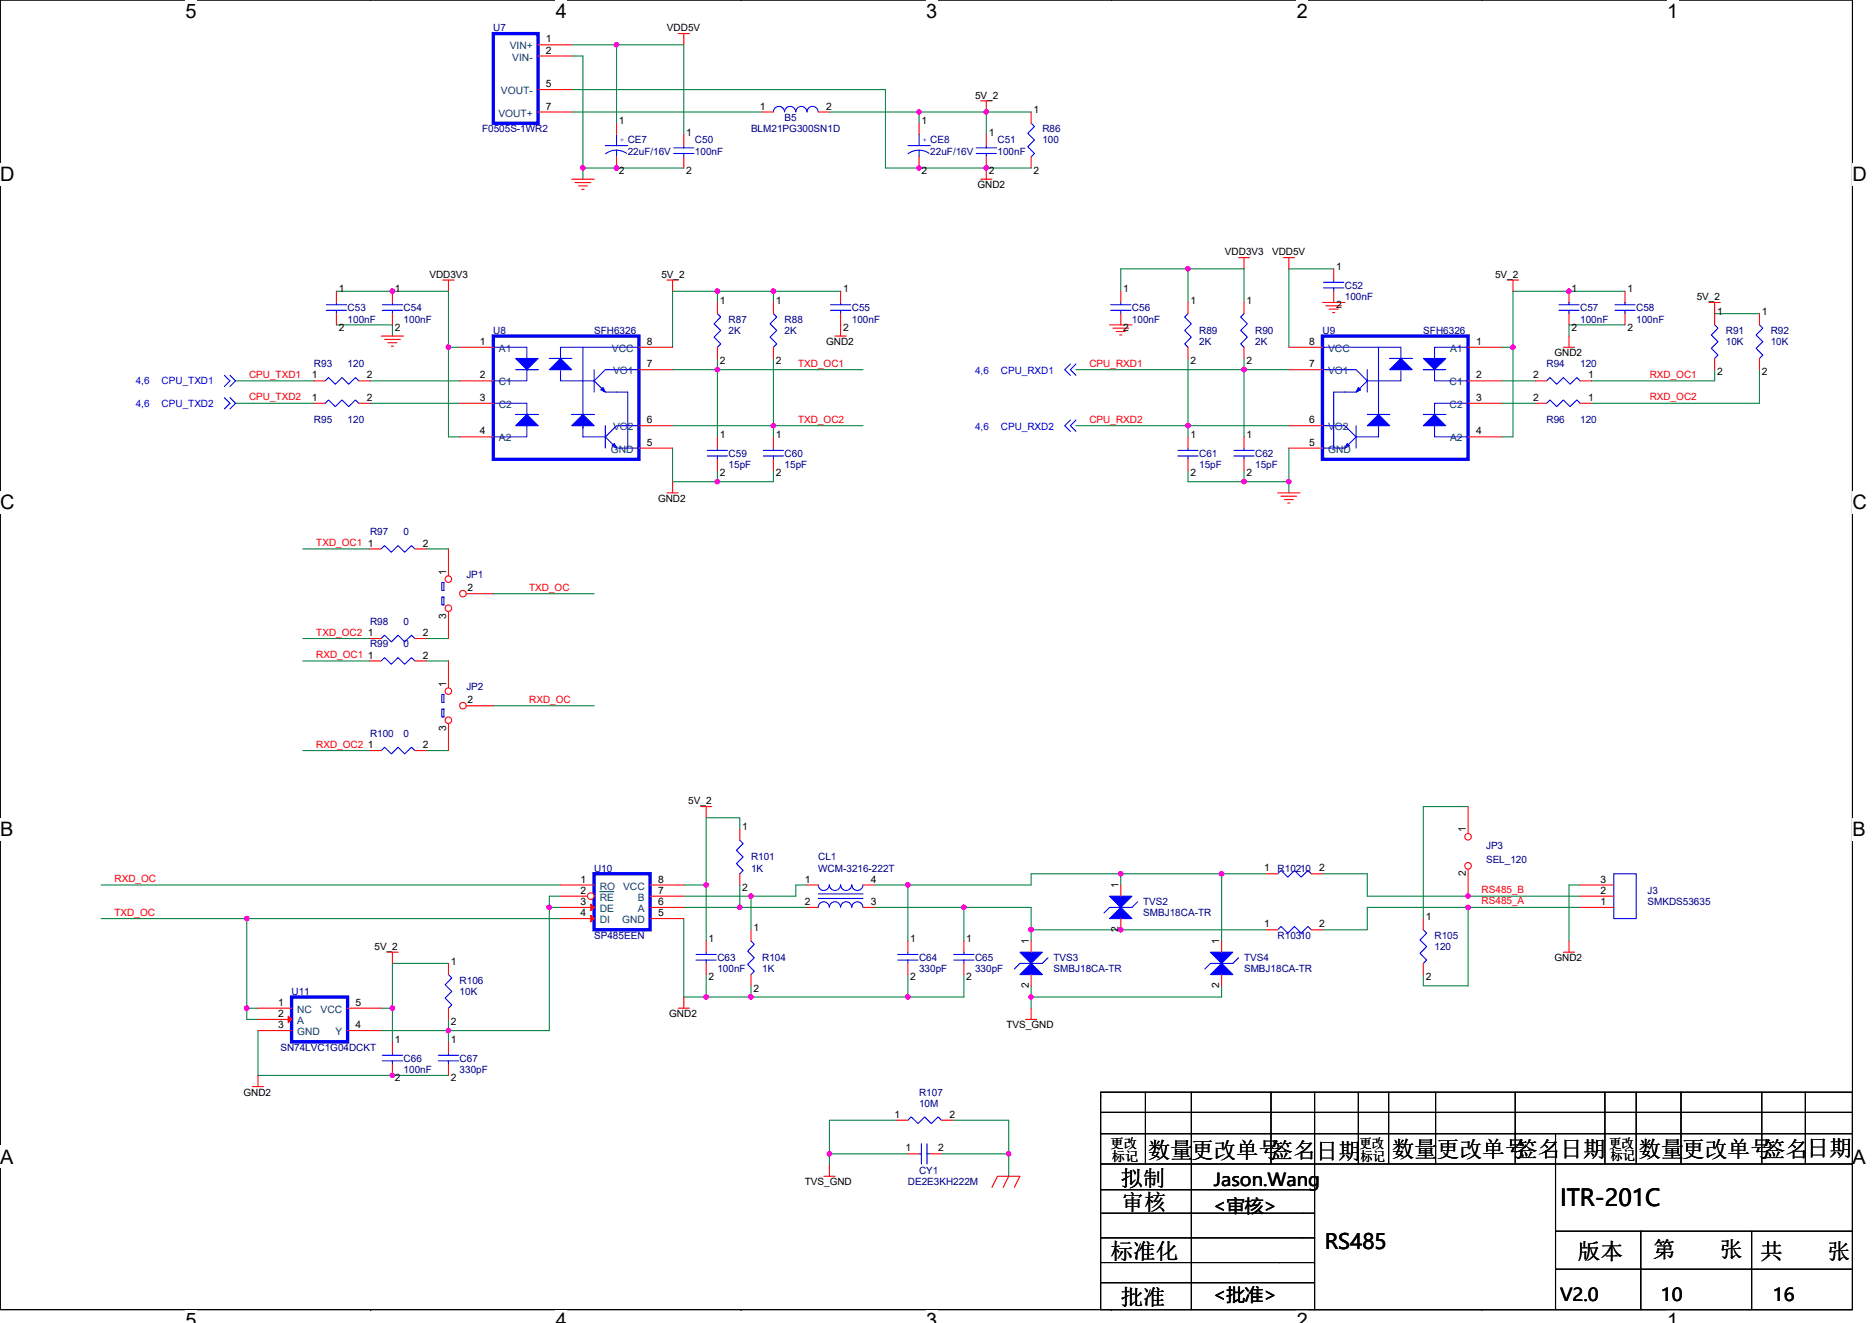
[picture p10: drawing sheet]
<svg xmlns="http://www.w3.org/2000/svg" width="297mm" height="210mm" viewBox="0 0 297 210" stroke-linecap="round" stroke-linejoin="round" font-family="sans-serif">
<path d="M0 0h293.9v207.9h-293.9z" fill="none" stroke="#000" stroke-width=".17"/>
<g fill="#fff">
<path d="M29.4 0h1.8v3.5h-1.8z"/>
<path d="M29.4 207.9h1.8v2h-1.8z"/>
</g>
<path d="M58.8 0h.1M58.8 207.9h.1" fill="none" stroke="#000" stroke-width=".17"/>
<g fill="#fff">
<path d="M88.2 0h1.8v3.5h-1.8z"/>
<path d="M88.2 207.9h1.8v2h-1.8z"/>
</g>
<path d="M117.6 0h.1M117.6 207.9h.1" fill="none" stroke="#000" stroke-width=".17"/>
<g fill="#fff">
<path d="M147 0h1.7v3.5h-1.7z"/>
<path d="M147 207.9h1.7v2h-1.7z"/>
</g>
<path d="M176.4 0h.1M176.4 207.9h.1" fill="none" stroke="#000" stroke-width=".17"/>
<g fill="#fff">
<path d="M205.8 0h1.7v3.5h-1.7z"/>
<path d="M205.8 207.9h1.7v2h-1.7z"/>
</g>
<path d="M235.2 0h.1M235.2 207.9h.1" fill="none" stroke="#000" stroke-width=".17"/>
<g fill="#fff">
<path d="M264.5 0h1.8v3.5h-1.8z"/>
<path d="M264.5 207.9h1.8v2h-1.8z"/>
<path d="M0 26h2.3v3.5h-2.3z"/>
<path d="M293.9 26h2.3v3.5h-2.3z"/>
<path d="M0 77.9h2.3v3.5h-2.3z"/>
<path d="M293.9 77.9h2.3v3.5h-2.3z"/>
</g>
<path d="M0 52h.1M293.9 52h.1" fill="none" stroke="#000" stroke-width=".17"/>
<g fill="#fff">
<path d="M0 129.9h2.1v3.5h-2.1z"/>
<path d="M293.9 129.9h2.1v3.5h-2.1z"/>
</g>
<path d="M0 103.9h.1M293.9 103.9h.1" fill="none" stroke="#000" stroke-width=".17"/>
<g fill="#fff">
<path d="M0 181.9h2.2v3.5h-2.2z"/>
<path d="M293.9 181.9h2.2v3.5h-2.2z"/>
</g>
<g fill="none" stroke="#000" stroke-width=".17">
<path d="M0 155.9h.1M293.9 155.9h.1M174.6 176.6h119.3M174.6 179.9h119.3M174.6 173.4h119.3v34.5h-119.3zM181.8 173.4v11.3M189 173.4v34.5M201.7 173.4v11.3M208.6 173.4v34.5M215.5 173.4v11.3M220.3 173.4v11.3M227.8 173.4v11.3"/>
<path d="M240.4 173.4v11.3M246.8 179.9v28M254.7 173.4v11.3M259.6 173.4v11.3M266.7 173.4v11.3M279.5 173.4v11.3M286.5 173.4v11.3M174.6 184.7h119.3M208.6 192.6h-33.8M208.6 188.8h-34M208.6 196.5h-34M246.8 195.4h47.1"/>
<path d="M260.3 195.4v12.5M277.9 195.4v12.5M174.6 200.4h28.5M208.6 203.6h-34M208.6 200.4h-5.7M246.8 201.4h47.1"/>
</g>
<g fill="none" stroke="#008040" stroke-width=".17">
<path d="M90.7 17.8h30.2M90.7 14.2h49.8v12.5h23.1M90.7 7.1h7.1M90.7 8.9h1.8v17.8M97.8 7.1h10.7v14.2M97.8 7.1v12.5M131.6 17.8h14.2M145.8 17.8h10.7M145.8 17.8v1.8M156.5 17.8v3.5M156.5 17.8h7.1M92.5 26.7h16"/>
<path d="M92.5 26.7v1.7M53.4 46.2h17.8v8.9M53.4 51.6h8.9v1.7M71.2 55.1v14.2h1.7M71.2 55.1h1.7M106.7 58.7h7.1M113.8 58.7h23.1M113.8 46.2h-7.1v8.9M113.8 56.9v1.8M113.8 46.2v1.8M113.8 58.7v10.6M113.8 46.2h8.9v1.8"/>
<path d="M122.7 46.2h10.7M122.7 56.9v10.7M170.7 58.7h26.7M188.5 42.7v5.3M188.5 56.9v10.7h16M188.5 42.7h8.9v5.3M188.5 42.7h-10.7v3.5M197.4 56.9v1.8M197.4 58.7h7.1M197.4 58.7v10.6M211.6 42.7h-7.1v12.4M238.3 55.1h1.8"/>
<path d="M240.1 55.1v14.2h-1.8M257.8 46.2h-17.7v8.9M257.8 51.6h-8.8v1.7M272.1 49.8h7.1M272.1 58.7v1.8h-19.6M279.2 58.7v5.3h-26.7M37.4 60.5h12.4M37.4 64h12.4M58.7 64h14.2M58.7 60.5h14.2M106.7 71.1v5.4h7.1M106.7 67.6h16"/>
<path d="M113.8 74.7v1.8M122.7 67.6v1.7M122.7 74.7v1.8h-8.9M122.7 67.6h14.2M170.7 67.6h17.8v1.7M188.5 74.7v1.8h8.9M197.4 76.5h7.1M197.4 74.7v1.8M204.5 76.5v1.7M204.5 71.1v5.4M238.3 64h5.3M238.3 60.5h5.3"/>
<path d="M48 87.1h10.7M67.6 87.1h3.6M78.3 94.2h16M48 101.3h10.7M48 119.1h10.7M48 104.9h10.7M67.6 101.3h3.6M67.6 104.9h3.6M67.6 119.1h3.6M78.3 112h16M117.4 131.6v-1.8h-5.3v19.6M177.8 138.7h16"/>
<path d="M193.8 138.7h7.2M193.8 138.7v10.7M209.8 138.7h7.2v3.5h33.7M233 128h-7.2v17.8M16 140.5h72.9M16 145.8h23.2M39.2 145.8h49.7M39.2 145.8v14.2M71.2 152.9h-8.9v7.1M87.2 144v19.6h-16M88.9 142.2h-1.7v1.8h1.7M108.5 145.8v12.4h3.6"/>
<path d="M108.5 144h8.9M108.5 140.5h3.6M108.5 142.2h10.7v5.4M112.1 158.2h7.1M112.1 154.7v3.5M117.4 144h10.7M117.4 140.5v3.5M119.2 156.5v1.7M119.2 158.2h24.9M128.1 140.5h-1.8v1.7h-7.1M138.7 140.5h5.4M138.7 144h14.2"/>
<path d="M144.1 154.7v3.5M144.1 140.5v8.9M144.1 140.5h19.5v-1.8h14.2v1.8M152.9 144h10.7v3.6M152.9 144v5.4M152.9 154.7v3.5h-8.8M163.6 147.6v1.8M163.6 147.6h37.4M163.6 156.5v1.7M163.6 158.2v1.8M193.8 156.5v1.7h-30.2M233 144v12.5h-7.2v-1.8"/>
<path d="M233 144h17.7M233 144h-16v3.6h-7.2M250.7 140.5h-1.7v8.9M39.2 160h1.7M39.2 160v1.8h1.7M40.9 163.6v7.1h30.3M60.5 163.6h10.7M60.5 160h1.8M62.3 160v5.4M71.2 163.6v1.8M71.2 161.8v1.8M142.3 177.8h-10.7v5.3"/>
<path d="M151.2 177.8h8.9v5.3M131.6 183.1h12.5M131.6 183.1v1.8M149.4 183.1h10.7M160.1 183.1v3.6"/>
</g>
<g fill="#f0f" stroke="#f0f" stroke-width=".17">
<circle cx="197.4" cy="58.7" r=".35"/>
<circle cx="188.5" cy="67.6" r=".35"/>
<circle cx="204.5" cy="76.4" r=".35"/>
<circle cx="197.4" cy="76.4" r=".35"/>
<circle cx="240.1" cy="55.1" r=".35"/>
<circle cx="248.9" cy="46.2" r=".35"/>
<circle cx="188.5" cy="42.7" r=".35"/>
<circle cx="113.8" cy="46.2" r=".35"/>
<circle cx="71.1" cy="55.1" r=".35"/>
<circle cx="113.8" cy="58.7" r=".35"/>
<circle cx="122.7" cy="67.6" r=".35"/>
<circle cx="113.8" cy="76.4" r=".35"/>
<circle cx="62.3" cy="46.2" r=".35"/>
<circle cx="122.7" cy="46.2" r=".35"/>
<circle cx="71.1" cy="163.6" r=".35"/>
<circle cx="62.3" cy="170.7" r=".35"/>
<circle cx="62.3" cy="160" r=".35"/>
<circle cx="112" cy="158.2" r=".35"/>
<circle cx="119.2" cy="158.2" r=".35"/>
<circle cx="152.9" cy="144" r=".35"/>
<circle cx="193.8" cy="138.7" r=".35"/>
<circle cx="177.8" cy="138.7" r=".35"/>
<circle cx="144" cy="140.4" r=".35"/>
<circle cx="144" cy="158.2" r=".35"/>
<circle cx="163.6" cy="147.6" r=".35"/>
<circle cx="163.6" cy="158.2" r=".35"/>
<circle cx="177.8" cy="147.6" r=".35"/>
<circle cx="232.9" cy="142.2" r=".35"/>
<circle cx="232.9" cy="144" r=".35"/>
<circle cx="112" cy="140.4" r=".35"/>
<circle cx="117.4" cy="144" r=".35"/>
<circle cx="119.2" cy="142.2" r=".35"/>
<circle cx="87.1" cy="144" r=".35"/>
<circle cx="39.1" cy="160" r=".35"/>
<circle cx="39.1" cy="145.8" r=".35"/>
<circle cx="131.6" cy="183.1" r=".35"/>
<circle cx="160" cy="183.1" r=".35"/>
<circle cx="97.8" cy="26.7" r=".35"/>
<circle cx="92.5" cy="26.7" r=".35"/>
<circle cx="97.8" cy="7.1" r=".35"/>
<circle cx="156.5" cy="17.8" r=".35"/>
<circle cx="145.8" cy="17.8" r=".35"/>
<circle cx="156.5" cy="26.7" r=".35"/>
<circle cx="145.8" cy="26.7" r=".35"/>
</g>
<g fill="none" stroke="#f00" stroke-width=".17">
<path d="M107.6 5.3h1.8M108.5 5.3v1.8M145.8 19.6v1.7M155.6 16h1.8M156.5 16v1.8M90.7 28.4h3.6M91.2 29h2.5M91.8 29.5h1.4M92.3 30.1h.4M145.8 24.9v1.8M155.6 28.4h1.8M156.5 26.7v1.7"/>
<path d="M60.5 53.3h3.5M61 53.9h2.5M61.5 54.4h1.5M62.1 54.9h.3M70.3 44.5h1.7M71.2 44.5v1.7M105.8 44.4h1.8M106.7 44.4v1.8M132.5 53.3h1.8M133.4 51.6v1.7M176.1 51.6h3.5M176.6 52.1h2.5"/>
<path d="M177.1 52.6h1.5M177.7 53.2h.3M196.5 40.9h1.8M197.4 40.9v1.8M203.6 40.9h1.8M204.5 40.9v1.8M204.5 58.7h5.3M204.5 55.1h5.3M209.8 48h3.6M210.4 48.5h2.5M210.9 49.1h1.4M211.5 49.6h.3"/>
<path d="M211.6 42.7v1.7M211.6 46.2v1.8M233 55.1h5.3M239.2 44.4h1.8M240.1 44.4v1.8M248.1 55.1h1.7M249 53.3v1.8M249 46.2v1.8M249 49.8v1.8M271.2 48h1.8M272.1 48v3.6M272.1 56.9v1.8"/>
<path d="M105.8 78.2h1.8M106.7 76.5v1.7M113.8 69.3v1.8M113.8 72.9v1.8M202.7 78.2h3.6M203.3 78.8h2.5M203.8 79.3h1.4M204.3 79.8h.4M204.5 71.1h5.3M204.5 67.6h5.3M233 60.5h5.3M233 64h5.3"/>
<path d="M233 69.3h5.3M111.2 128h1.7M112.1 128v1.8M61.4 151.1h1.8M62.3 151.1v1.8M71.2 152.9v1.8M108.5 158.2v1.8M119.2 147.6v1.8M119.2 154.7v1.8M177.8 140.5v1.7M177.8 145.8v1.8M193.8 149.4v1.7"/>
<path d="M193.8 154.7v1.8M201 147.6h1.7M208.1 147.6h1.7M248.1 151.1h1.7M249 149.4v1.7M40 172.5h1.8M40.9 170.7v1.8M71.2 160v1.8M107.6 160h1.8M162.7 161.8h1.8M163.6 160v1.8M130.7 186.7h1.8"/>
<path d="M131.6 184.9v1.8M144.1 183.1h1.7M147.6 183.1h1.8M157.4 188.5l.9-1.8h3.5l-.9 1.8M160.1 186.7l-.9 1.8"/>
</g>
<g fill="none" stroke="#00f" stroke-width=".17">
<path d="M144.1 23.1h3.5M145.8 23.8v1.1M145.8 21.3v1.8M147.4 24.3a2.83 2.83 0 0 0-3.3 .1M35.6 59.6l.9 .9-.9 .8M36.5 59.6l.9 .9-.9 .8M169.8 57.8l-.9 .9 .9 .9M170.7 57.8l-.9 .9 .9 .9M209.8 58.7h5.4l1.8 1.8M209.8 55.1h12.5v1.8M210 45.7h3.2M210 44.8h3.2"/>
<path d="M211.6 44.4v.4M211.6 45.7v.5M217 58.7v3.5M218.7 55.1v10.7M220.5 56.9h3.6h-3.6M222.3 58.8v1.7h-5.3M229.4 58.7h-3.6h1.8v1.8h5.4M233 55.1h-5.4v1.8M247.4 49.3h3.2M247.4 48.4h3.2M249 48v.4M249 49.3v.5"/>
<path d="M272.1 51.6l.5 .5-1.1 1.1 1.1 1-1.1 1.1 1.1 1.1-.5 .5M35.6 63.1l.9 .9-.9 .9M36.5 63.1l.9 .9-.9 .9M112.2 72.4h3.2M112.2 71.5h3.2M113.8 71.1v.4M113.8 72.4v.5M169.8 66.7l-.9 .9 .9 .9M170.7 66.7l-.9 .9 .9 .9M209.8 67.6h3.6l1.8 1.7M215.2 69.3l-1.8 1.8h-3.6M215.2 67.6v3.5"/>
<path d="M217 65.8h3.5h-3.5M217 60.5l-1.8 1.7h-3.6v8.9M218.7 67.7h.1M218.7 67.6v1.7h-3.5M225.8 65.8h3.6h-3.6M227.6 67.6v1.7h5.4M233 64h-5.4v1.8M70.1 110.2h.3v1.3h-.3zM70.1 112.5h.3v1.3h-.3zM71.2 154.7l.5 .5-1.1 1.1 1.1 1.1-1.1 1 1.1 1.1-.5 .5M119.2 149.4l.5 .5-1.1 1.1 1.1 1-1.1 1.1 1.1 1.1-.5 .5M180.5 143.1l-.9 .9h-3.5l-.9 .9"/>
<path d="M196.5 152l-.9 .9h-3.5l-.9 .9M202.7 147.6l.6-.6 1 1.1 1.1-1.1 1.1 1.1 1-1.1 .6 .6M145.8 183.1h.4M146.2 181.5v3.2M147.1 181.5v3.2M147.1 183.1h.5"/>
</g>
<g fill="#00f" stroke="#00f" stroke-width=".17">
<path d="M192.1 151.1h3.5l-1.8 1.8z" fill-rule="evenodd"/>
<path d="M192.1 154.7l1.7-1.8 1.8 1.8z" fill-rule="evenodd"/>
<path d="M176.1 142.2h3.5l-1.8 1.8z" fill-rule="evenodd"/>
<path d="M176.1 145.8l1.7-1.8 1.8 1.8z" fill-rule="evenodd"/>
<path d="M225.8 56.9h3.6l-1.8 1.8z" fill-rule="evenodd"/>
<path d="M227.6 65.8l1.8 1.8h-3.6z" fill-rule="evenodd"/>
<path d="M222.3 56.9l1.8 1.8h-3.6z" fill-rule="evenodd"/>
<path d="M218.7 65.8l1.8 1.8h-3.5z" fill-rule="evenodd"/>
<path d="M213.8 70.4l.3 .4-.7 .3z" fill-rule="evenodd"/>
<path d="M215.5 61.5l.4 .4-.7 .3z" fill-rule="evenodd"/>
</g>
<path d="M209.8 53.3h23.2v19.6h-23.2z" fill="none" stroke="#00f" stroke-width=".53"/>
<circle cx="71.1" cy="109.7" r=".52" fill="#fff" stroke="#f00" stroke-width=".17"/>
<path d="M71.2 104.9v4.3" fill="none" stroke="#f00" stroke-width=".17"/>
<circle cx="71.1" cy="114.3" r=".52" fill="#fff" stroke="#f00" stroke-width=".17"/>
<path d="M71.2 114.9v4.2" fill="none" stroke="#f00" stroke-width=".17"/>
<circle cx="73.5" cy="112" r=".52" fill="#fff" stroke="#f00" stroke-width=".17"/>
<g fill="none" stroke="#f00" stroke-width=".17">
<path d="M163.6 17.8v1.8M163.6 24.9v1.8M72.9 55.1h5.4M101.4 58.7h5.3M101.4 55.1h5.3M133.4 46.2v1.8M133.4 49.8v1.8M177.8 46.2v1.8M177.8 49.8v1.8M279.2 49.8v1.8M279.2 56.9v1.8M49.8 60.5h1.8"/>
<path d="M56.9 60.5h1.8M72.9 60.5h5.4M72.9 64h5.4M72.9 69.3h5.4M101.4 71.1h5.3M101.4 67.6h5.3M197.4 69.3v1.8M197.4 72.9v1.8M74 112h4.3M71.2 165.4v1.7M71.2 168.9v1.8"/>
</g>
<g fill="none" stroke="#00f" stroke-width=".17">
<path d="M163.6 19.6l.5 .5-1 1.1 1 1-1 1.1 1 1.1-.5 .5M78.3 55.1h5.3v1.8M81.8 58.7h3.6h-1.8v1.8h-5.3M88.9 58.8v1.7h5.4M90.7 56.9h-3.5h3.5M92.5 55.1v10.7M94.3 58.7v3.5M101.4 58.7h-5.3l-1.8 1.8M101.4 55.1h-12.5v1.8M131.8 49.3h3.2M131.8 48.4h3.2M133.4 48v.4"/>
<path d="M133.4 49.3v.5M176.2 49.3h3.2M176.2 48.4h3.2M177.8 48v.4M177.8 49.3v.5M279.2 51.6l.5 .5-1 1.1 1 1-1 1.1 1 1.1-.5 .5M51.6 60.5l.5-.6 1.1 1.1 1.1-1.1 1 1.1 1.1-1.1 .5 .6M78.3 64h5.3v1.8M83.6 67.6v1.7h-5.3M85.4 65.8h-3.6h3.6M92.5 67.7h.1M92.5 67.6v1.7h3.6"/>
<path d="M94.3 65.8h-3.6h3.6M94.3 60.5l1.8 1.7h3.5v8.9M96.1 69.3l1.7 1.8h3.6M96.1 67.6v3.5M101.4 67.6h-3.6l-1.7 1.7M195.8 72.4h3.2M195.8 71.5h3.2M197.4 71.1v.4M197.4 72.4v.5M69.6 168.4h3.2M69.6 167.5h3.2M71.2 167.1v.4"/>
<path d="M71.2 168.4v.5"/>
</g>
<g fill="#00f" stroke="#00f" stroke-width=".17">
<path d="M81.8 56.9h3.6l-1.8 1.8z" fill-rule="evenodd"/>
<path d="M81.8 67.6l1.8-1.8 1.8 1.8z" fill-rule="evenodd"/>
<path d="M87.2 58.7l1.7-1.8 1.8 1.8z" fill-rule="evenodd"/>
<path d="M90.7 67.6l1.8-1.8 1.8 1.8z" fill-rule="evenodd"/>
<path d="M97.1 70.8l.4-.4 .3 .7z" fill-rule="evenodd"/>
<path d="M95.3 61.9l.4-.4 .4 .7z" fill-rule="evenodd"/>
</g>
<path d="M78.3 53.3h23.1v19.6h-23.1z" fill="none" stroke="#00f" stroke-width=".53"/>
<circle cx="232.9" cy="132.8" r=".52" fill="#fff" stroke="#f00" stroke-width=".17"/>
<path d="M233 128v4.3" fill="none" stroke="#f00" stroke-width=".17"/>
<circle cx="232.9" cy="137.4" r=".52" fill="#fff" stroke="#f00" stroke-width=".17"/>
<path d="M58.7 104.9h1.8M65.8 104.9h1.8M233 138v4.2M88.9 140.5h5.4M142.3 177.8h1.8M149.4 177.8h1.8" fill="none" stroke="#f00" stroke-width=".17"/>
<path d="M60.5 104.9l.5-.5 1.1 1 1.1-1 1 1 1.1-1 .5 .5M144.1 177.8l.5-.5 1.1 1 1-1 1.1 1 1.1-1 .5 .5" fill="none" stroke="#00f" stroke-width=".17"/>
<path d="M94.3 138.7h8.9v8.9h-8.9z" fill="none" stroke="#00f" stroke-width=".53"/>
<circle cx="93.7" cy="142.2" r=".52" fill="#fff" stroke="#f00" stroke-width=".17"/>
<g fill="none" stroke="#f00" stroke-width=".17">
<path d="M85.4 7.1h5.3M85.4 8.9h5.3M85.4 14.2h5.3M85.4 17.8h5.3M97.8 19.6v1.7M120.9 17.8h1.8M129.8 17.8h1.8M97.8 24.9v1.8M108.5 21.3v1.8M108.5 24.9v1.8M156.5 21.3v1.8M156.5 24.9v1.8"/>
<path d="M53.4 46.2v1.8M53.4 49.8v1.8M113.8 48v1.8M113.8 55.1v1.8M122.7 48v1.8M122.7 55.1v1.8M188.5 48v1.8M188.5 55.1v1.8M197.4 48v1.8M197.4 55.1v1.8M257.8 46.2v1.8M257.8 49.8v1.8"/>
<path d="M49.8 64h1.8M56.9 64h1.8M122.7 69.3v1.8M122.7 72.9v1.8M188.5 69.3v1.8M188.5 72.9v1.8M243.6 64h1.8M243.6 60.5h1.8M250.7 64h1.8M250.7 60.5h1.8M58.7 87.1h1.8M65.8 87.1h1.8"/>
<path d="M58.7 119.1h1.8M58.7 101.3h1.8M65.8 119.1h1.8M65.8 101.3h1.8M117.4 131.6v1.7M117.4 138.7v1.8M201 138.7h1.7M208.1 138.7h1.7M88.9 142.2h4.3M88.9 144h5.4M88.9 145.8h5.4M103.2 145.8h5.3"/>
<path d="M103.2 144h5.3M103.2 142.2h5.3M103.2 140.5h5.3M112.1 149.4v1.7M112.1 152.9v1.8M128.1 140.5h1.7M128.1 144h1.7M136.9 144h1.8M136.9 140.5h1.8M144.1 149.4v1.7M144.1 152.9v1.8M152.9 149.4v1.7"/>
<path d="M152.9 152.9v1.8M163.6 149.4v1.7M163.6 154.7v1.8M225.8 145.8v1.8M225.8 152.9v1.8M250.7 144h5.4M250.7 142.2h5.4M250.7 140.5h5.4M40.9 160h5.4M40.9 161.8h5.4M40.9 163.6h5.4M55.2 163.6h5.3"/>
<path d="M55.2 160h5.3M62.3 165.4v1.7M62.3 168.9v1.8"/>
</g>
<path d="M95.2 141.5h2.2" fill="none" stroke="#004080" stroke-width=".16"/>
<g fill="#f00" stroke="#f00" stroke-width=".17">
<path d="M93.7 143.5l.6 .5-.6 .5z"/>
<path d="M93.7 145.3l.6 .5-.6 .5z"/>
<path d="M45.7 161.3l.6 .5-.6 .5z"/>
</g>
<g fill="none" stroke="#00f" stroke-width=".17">
<path d="M129.8 17.8a.89 .89 0 0 0-.9-.9 .89 .89 0 0 0-.9 .9 .89 .89 0 0 0-.9-.9 .89 .89 0 0 0-.8 .9 .89 .89 0 0 0-.9-.9 .89 .89 0 0 0-.9 .9 .88 .88 0 0 0-.9-.9 .88 .88 0 0 0-.9 .9M96.1 23.1h3.5M97.8 23.8v1.1M97.8 21.3v1.8M99.4 24.3a2.83 2.83 0 0 0-3.3 .1M106.9 24.4h3.2M106.9 23.5h3.2M108.5 23.1v.4M108.5 24.4v.5M154.9 24.4h3.2M154.9 23.5h3.2M156.5 23.1v.4"/>
<path d="M156.5 24.4v.5M51.8 49.3h3.2M51.8 48.4h3.2M53.4 48v.4M53.4 49.3v.5M113.8 49.8l.6 .5-1.1 1.1 1.1 1.1-1.1 1 1.1 1.1-.6 .5M122.7 49.8l.6 .5-1.1 1.1 1.1 1.1-1.1 1 1.1 1.1-.6 .5M188.5 49.8l-.5 .5 1 1.1-1 1.1 1 1-1 1.1 .5 .5M197.4 49.8l-.5 .5 1 1.1-1 1.1 1 1-1 1.1 .5 .5M256.2 49.3h3.3M256.2 48.4h3.3M257.8 48v.4"/>
<path d="M257.8 49.3v.5M51.6 64l.5-.5 1.1 1 1.1-1 1 1 1.1-1 .5 .5M121.1 72.4h3.2M121.1 71.5h3.2M122.7 71.1v.4M122.7 72.4v.5M186.9 72.4h3.2M186.9 71.5h3.2M188.5 71.1v.4M188.5 72.4v.5M245.4 64l.5-.5 1.1 1 1.1-1 1 1 1.1-1 .5 .5M245.4 60.5l.5-.6 1.1 1.1 1.1-1.1 1 1.1 1.1-1.1 .5 .6"/>
<path d="M60.5 87.1l.5-.5 1.1 1.1 1.1-1.1 1 1.1 1.1-1.1 .5 .5M70.1 92.5h.3v1.2h-.3zM70.1 94.8h.3v1.2h-.3zM60.5 119.1l.5-.5 1.1 1.1 1.1-1.1 1 1.1 1.1-1.1 .5 .5M60.5 101.3l.5-.5 1.1 1.1 1.1-1.1 1 1.1 1.1-1.1 .5 .5M117.4 133.3l.5 .6-1 1.1 1 1-1 1.1 1 1.1-.5 .5M202.7 138.7l.6-.5 1 1 1.1-1 1.1 1 1-1 .6 .5M256.1 138.7h3.5v7.1h-3.5zM110.4 152.4h3.3M110.4 151.5h3.3M112.1 151.1v.4M112.1 152.4v.5"/>
<path d="M129.8 140.4a.88 .88 0 0 0 .9 .9 .88 .88 0 0 0 .9-.9M129.8 141.9h7.1M129.8 142.6h7.1M129.8 144a.88 .88 0 0 1 .9-.9 .88 .88 0 0 1 .9 .9M131.6 144a.88 .88 0 0 1 .9-.9 .88 .88 0 0 1 .9 .9M131.6 140.4a.88 .88 0 0 0 .9 .9 .88 .88 0 0 0 .9-.9M133.4 144a.88 .88 0 0 1 .9-.9 .88 .88 0 0 1 .8 .9 .89 .89 0 0 1 .9-.9 .89 .89 0 0 1 .9 .9M133.4 140.4a.88 .88 0 0 0 .9 .9 .88 .88 0 0 0 .8-.9 .89 .89 0 0 0 .9 .9 .89 .89 0 0 0 .9-.9M142.4 152.4h3.3M142.4 151.5h3.3M144.1 151.1v.4M144.1 152.4v.5"/>
<path d="M151.3 152.4h3.3M151.3 151.5h3.3M152.9 151.1v.4M152.9 152.4v.5M166.3 152l-.9 .9h-3.6l-.9 .9M225.8 147.6l.6 .5-1.1 1.1 1.1 1-1.1 1.1 1.1 1.1-.6 .5M60.7 168.4h3.2M60.7 167.5h3.2M62.3 167.1v.4M62.3 168.4v.5"/>
</g>
<path d="M78.3 5.3h7.1v14.3h-7.1zM46.3 158.2h8.9v7.2h-8.9z" fill="none" stroke="#00f" stroke-width=".53"/>
<g fill="#00f" stroke="#00f" stroke-width=".17">
<path d="M161.8 151.1h3.6l-1.8 1.8z" fill-rule="evenodd"/>
<path d="M161.8 154.7l1.8-1.8 1.8 1.8z" fill-rule="evenodd"/>
</g>
<circle cx="71.1" cy="91.9" r=".52" fill="#fff" stroke="#f00" stroke-width=".17"/>
<path d="M71.2 87.1v4.3" fill="none" stroke="#f00" stroke-width=".17"/>
<circle cx="71.1" cy="96.5" r=".52" fill="#fff" stroke="#f00" stroke-width=".17"/>
<path d="M71.2 97.1v4.2" fill="none" stroke="#f00" stroke-width=".17"/>
<circle cx="73.5" cy="94.2" r=".52" fill="#fff" stroke="#f00" stroke-width=".17"/>
<path d="M62.3 46.2v1.8M62.3 49.8v1.8M74 94.2h4.3" fill="none" stroke="#f00" stroke-width=".17"/>
<path d="M60.7 49.3h3.2M60.7 48.4h3.2M62.3 48v.4M62.3 49.3v.5" fill="none" stroke="#00f" stroke-width=".17"/>
<g fill="#f0f" stroke="#f0f" stroke-width=".17">
<circle cx="197.4" cy="58.7" r=".35"/>
<circle cx="188.5" cy="67.6" r=".35"/>
<circle cx="204.5" cy="76.4" r=".35"/>
<circle cx="197.4" cy="76.4" r=".35"/>
<circle cx="240.1" cy="55.1" r=".35"/>
<circle cx="248.9" cy="46.2" r=".35"/>
<circle cx="188.5" cy="42.7" r=".35"/>
<circle cx="113.8" cy="46.2" r=".35"/>
<circle cx="71.1" cy="55.1" r=".35"/>
<circle cx="113.8" cy="58.7" r=".35"/>
<circle cx="122.7" cy="67.6" r=".35"/>
<circle cx="113.8" cy="76.4" r=".35"/>
<circle cx="62.3" cy="46.2" r=".35"/>
<circle cx="122.7" cy="46.2" r=".35"/>
<circle cx="71.1" cy="163.6" r=".35"/>
<circle cx="62.3" cy="170.7" r=".35"/>
<circle cx="62.3" cy="160" r=".35"/>
<circle cx="112" cy="158.2" r=".35"/>
<circle cx="119.2" cy="158.2" r=".35"/>
<circle cx="152.9" cy="144" r=".35"/>
<circle cx="193.8" cy="138.7" r=".35"/>
<circle cx="177.8" cy="138.7" r=".35"/>
<circle cx="144" cy="140.4" r=".35"/>
<circle cx="144" cy="158.2" r=".35"/>
<circle cx="163.6" cy="147.6" r=".35"/>
<circle cx="163.6" cy="158.2" r=".35"/>
<circle cx="177.8" cy="147.6" r=".35"/>
<circle cx="232.9" cy="142.2" r=".35"/>
<circle cx="232.9" cy="144" r=".35"/>
<circle cx="112" cy="140.4" r=".35"/>
<circle cx="117.4" cy="144" r=".35"/>
<circle cx="119.2" cy="142.2" r=".35"/>
<circle cx="87.1" cy="144" r=".35"/>
<circle cx="39.1" cy="160" r=".35"/>
<circle cx="39.1" cy="145.8" r=".35"/>
<circle cx="131.6" cy="183.1" r=".35"/>
<circle cx="160" cy="183.1" r=".35"/>
<circle cx="97.8" cy="26.7" r=".35"/>
<circle cx="92.5" cy="26.7" r=".35"/>
<circle cx="97.8" cy="7.1" r=".35"/>
<circle cx="156.5" cy="17.8" r=".35"/>
<circle cx="145.8" cy="17.8" r=".35"/>
<circle cx="156.5" cy="26.7" r=".35"/>
<circle cx="145.8" cy="26.7" r=".35"/>
</g>
<text font-size="3.7" x="247.5" y="191.5">ITR-201C</text>
<g font-size="3.5">
<text x="182.1" y="183.8">数量更改单号签名</text>
<text x="208.8" y="184">日期</text>
<text x="220.9" y="183.6">数量</text>
<text x="228" y="183.6">更改单号</text>
<text x="240.4" y="183.6">签名</text>
<text x="247.5" y="183.6">日期</text>
<text x="260" y="183.6">数量</text>
<text x="266.9" y="183.6">更改单号签名</text>
<text x="286.7" y="183.5">日期</text>
<text x="177.8" y="188.3">拟制</text>
<text x="178" y="192">审核</text>
<text x="176.2" y="199.8">标准化</text>
<text x="250.4" y="199.8">版本</text>
<text x="262.3" y="199.5">第　　张</text>
<text x="279.4" y="199.8">共　　张</text>
<text x="177.8" y="207.1">批准</text>
</g>
<text font-size="3.4" x="210.2" y="198.2">RS485</text>
<g font-size="3.2">
<text x="29.4" y="2.8">5</text>
<text x="88.2" y="2.8">4</text>
<text x="147" y="2.8">3</text>
<text x="205.8" y="2.8">2</text>
<text x="264.5" y="2.8">1</text>
<text x="0" y="28.8">D</text>
<text x="293.9" y="28.8">D</text>
<text x="0" y="80.8">C</text>
<text x="293.9" y="80.8">C</text>
<text x="0" y="132.7">B</text>
<text x="293.9" y="132.7">B</text>
<text x="0" y="184.7">A</text>
<text x="293.9" y="184.7">A</text>
<text x="29.4" y="210.7">5</text>
<text x="88.2" y="210.7">4</text>
<text x="147" y="210.7">3</text>
<text x="205.8" y="210.7">2</text>
<text x="264.5" y="210.7">1</text>
</g>
<g font-size="2.8">
<text x="192.6" y="188.2">Jason.Wang</text>
<text x="192.4" y="192.3">&lt;审核&gt;</text>
<text x="192.4" y="206.5">&lt;批准&gt;</text>
<text x="247.5" y="206.5">V2.0</text>
<text x="263.5" y="206.5">10</text>
<text x="281.3" y="206.5">16</text>
</g>
<g font-size="2.1">
<text x="176.2" y="182.2">更改</text>
<text x="176.4" y="184.3">标记</text>
<text x="215.7" y="182.2">更改</text>
<text x="215.9" y="184.3">标记</text>
<text x="255.4" y="182.2">更改</text>
<text x="255.5" y="184.1">标记</text>
</g>
<g font-size="1.6" fill="#000080">
<text x="78.3" y="5">U7</text>
<text x="76.5" y="21">F0505S-1WR2</text>
<text x="99.6" y="22.8">CE7</text>
<text x="110.3" y="22.8">C50</text>
<text x="119.2" y="21">BLM21PG300SN1D</text>
<text x="124.5" y="19.2">B5</text>
<text x="147.6" y="22.8">CE8</text>
<text x="158.3" y="22.8">C51</text>
<text x="165.4" y="21">R86</text>
<text x="165.4" y="22.8">100</text>
<text x="99.6" y="24.5">22uF/16V</text>
<text x="110.3" y="24.5">100nF</text>
<text x="147.6" y="24.5">22uF/16V</text>
<text x="158.3" y="24.5">100nF</text>
<text x="213.4" y="45.9">C52</text>
<text x="213.4" y="47.6">100nF</text>
<text x="55.2" y="49.4">C53</text>
<text x="55.2" y="51.2">100nF</text>
<text x="64" y="49.4">C54</text>
<text x="64" y="51.2">100nF</text>
<text x="78.3" y="53">U8</text>
<text x="94.3" y="53">SFH6326</text>
<text x="115.6" y="51.2">R87</text>
<text x="115.6" y="53">2K</text>
<text x="124.5" y="51.2">R88</text>
<text x="124.5" y="53">2K</text>
<text x="135.2" y="49.4">C55</text>
<text x="135.2" y="51.2">100nF</text>
<text x="179.6" y="49.4">C56</text>
<text x="179.6" y="51.2">100nF</text>
<text x="190.3" y="53">R89</text>
<text x="199.2" y="53">R90</text>
<text x="209.8" y="53">U9</text>
<text x="225.8" y="53">SFH6326</text>
<text x="250.7" y="49.4">C57</text>
<text x="250.7" y="51.2">100nF</text>
<text x="259.6" y="49.4">C58</text>
<text x="259.6" y="51.2">100nF</text>
<text x="273.9" y="53">R91</text>
<text x="281" y="53">R92</text>
<text x="49.8" y="58.3">R93</text>
<text x="55.2" y="58.3">120</text>
<text x="190.3" y="54.8">2K</text>
<text x="199.2" y="54.8">2K</text>
<text x="245.4" y="58.3">R94</text>
<text x="250.7" y="58.3">120</text>
<text x="273.9" y="54.8">10K</text>
<text x="281" y="54.8">10K</text>
<text x="49.8" y="67.2">R95</text>
<text x="55.2" y="67.2">120</text>
<text x="245.4" y="67.2">R96</text>
<text x="250.7" y="67.2">120</text>
<text x="115.6" y="72.5">C59</text>
<text x="115.6" y="74.3">15pF</text>
<text x="124.5" y="72.5">C60</text>
<text x="124.5" y="74.3">15pF</text>
<text x="190.3" y="72.5">C61</text>
<text x="190.3" y="74.3">15pF</text>
<text x="199.2" y="72.5">C62</text>
<text x="199.2" y="74.3">15pF</text>
<text x="58.7" y="85">R97</text>
<text x="64" y="85">0</text>
<text x="74" y="91.7">JP1</text>
<text x="58.7" y="99.2">R98</text>
<text x="64" y="99.2">0</text>
<text x="58.7" y="102.8">R99</text>
<text x="64" y="102.8">0</text>
<text x="74" y="109.5">JP2</text>
<text x="58.7" y="117">R100</text>
<text x="64" y="117">0</text>
<text x="119.2" y="136.5">R101</text>
<text x="129.8" y="136.5">CL1</text>
<text x="235.8" y="134.8">JP3</text>
<text x="235.8" y="136.9">SEL_120</text>
<text x="94.3" y="138.3">U10</text>
<text x="119.2" y="138.3">1K</text>
<text x="129.8" y="138.3">WCM-3216-222T</text>
<text x="181.4" y="143.7">TVS2</text>
<text x="202.7" y="138.3">R10210</text>
<text x="261.4" y="141.9">J3</text>
<text x="261.4" y="143.7">SMKDS53635</text>
<text x="94.3" y="149">SP485EEN</text>
<text x="181.4" y="145.4">SMBJ18CA-TR</text>
<text x="202.7" y="149">R10310</text>
<text x="227.6" y="149">R105</text>
<text x="113.8" y="152.5">C63</text>
<text x="113.8" y="154.3">100nF</text>
<text x="120.9" y="152.5">R104</text>
<text x="120.9" y="154.3">1K</text>
<text x="145.8" y="152.5">C64</text>
<text x="145.8" y="154.3">330pF</text>
<text x="154.7" y="152.5">C65</text>
<text x="154.7" y="154.3">330pF</text>
<text x="167.2" y="152.5">TVS3</text>
<text x="167.2" y="154.3">SMBJ18CA-TR</text>
<text x="197.4" y="152.5">TVS4</text>
<text x="197.4" y="154.3">SMBJ18CA-TR</text>
<text x="227.6" y="150.8">120</text>
<text x="46.3" y="157.9">U11</text>
<text x="72.9" y="156.1">R106</text>
<text x="72.9" y="157.9">10K</text>
<text x="44.5" y="166.8">SN74LVC1G04DCKT</text>
<text x="64" y="168.6">C66</text>
<text x="64" y="170.3">100nF</text>
<text x="72.9" y="168.6">C67</text>
<text x="72.9" y="170.3">330pF</text>
<text x="145.8" y="173.9">R107</text>
<text x="145.8" y="175.7">10M</text>
<text x="144.1" y="188.1">DE2E3KH222M</text>
<text x="145.8" y="186.3">CY1</text>
</g>
<g font-size="1.6">
<text x="105.8" y="5">VDD5V</text>
<text x="86.6" y="8.5">2</text>
<text x="86.6" y="6.7">1</text>
<text x="86.6" y="13.8">5</text>
<text x="86.6" y="17.4">7</text>
<text x="120.6" y="17.4">1</text>
<text x="131.1" y="17.4">2</text>
<text x="154.7" y="15.6">5V_2</text>
<text x="164" y="18">1</text>
<text x="98.2" y="19.7">1</text>
<text x="108.9" y="21.5">1</text>
<text x="146.2" y="19.7">1</text>
<text x="156.9" y="21.5">1</text>
<text x="98.2" y="27.6">2</text>
<text x="108.9" y="27.6">2</text>
<text x="146.2" y="27.6">2</text>
<text x="155.1" y="29.9">GND2</text>
<text x="156.9" y="27.6">2</text>
<text x="164" y="27.6">2</text>
<text x="194.4" y="40.5">VDD3V3</text>
<text x="201.8" y="40.5">VDD5V</text>
<text x="53.8" y="46.4">1</text>
<text x="62.6" y="46.4">1</text>
<text x="68.1" y="44.1">VDD3V3</text>
<text x="104.9" y="44.1">5V_2</text>
<text x="133.8" y="46.4">1</text>
<text x="178.2" y="46.4">1</text>
<text x="212" y="42.9">1</text>
<text x="237.2" y="44.1">5V_2</text>
<text x="249.3" y="46.4">1</text>
<text x="258.2" y="46.4">1</text>
<text x="269.2" y="47.6">5V_2</text>
<text x="53.8" y="52.5">2</text>
<text x="62.6" y="52.5">2</text>
<text x="114.2" y="48.2">1</text>
<text x="123.1" y="48.2">1</text>
<text x="133.8" y="52.5">2</text>
<text x="178.2" y="52.5">2</text>
<text x="188.9" y="48.2">1</text>
<text x="197.8" y="48.2">1</text>
<text x="212" y="48.9">2</text>
<text x="249.3" y="52.5">2</text>
<text x="258.2" y="52.5">2</text>
<text x="272.5" y="50">1</text>
<text x="279.6" y="50">1</text>
<text x="76.1" y="54.7">1</text>
<text x="102.6" y="58.3">7</text>
<text x="102.6" y="54.7">8</text>
<text x="114.2" y="57.8">2</text>
<text x="123.1" y="57.8">2</text>
<text x="131.1" y="54.8">GND2</text>
<text x="188.9" y="57.8">2</text>
<text x="197.8" y="57.8">2</text>
<text x="207.7" y="58.3">7</text>
<text x="207.7" y="54.7">8</text>
<text x="234.2" y="54.7">1</text>
<text x="246.7" y="56.5">GND2</text>
<text x="272.5" y="59.6">2</text>
<text x="279.6" y="59.6">2</text>
<text x="49.5" y="60.1">1</text>
<text x="49.5" y="63.6">1</text>
<text x="58.2" y="60.1">2</text>
<text x="58.2" y="63.6">2</text>
<text x="76.1" y="60.1">2</text>
<text x="76.1" y="63.6">3</text>
<text x="234.2" y="60.1">2</text>
<text x="234.2" y="63.6">3</text>
<text x="243.3" y="63.6">2</text>
<text x="243.3" y="60.1">2</text>
<text x="252" y="63.6">1</text>
<text x="252" y="60.1">1</text>
<text x="76.1" y="69">4</text>
<text x="102.6" y="70.7">5</text>
<text x="102.6" y="67.2">6</text>
<text x="114.2" y="69.5">1</text>
<text x="123.1" y="69.5">1</text>
<text x="188.9" y="69.5">1</text>
<text x="197.8" y="69.5">1</text>
<text x="207.7" y="70.7">5</text>
<text x="207.7" y="67.2">6</text>
<text x="234.2" y="69">4</text>
<text x="114.2" y="75.6">2</text>
<text x="123.1" y="75.6">2</text>
<text x="188.9" y="75.6">2</text>
<text x="197.8" y="75.6">2</text>
<text x="104.4" y="79.7">GND2</text>
<text x="58.4" y="86.7">1</text>
<text x="67.1" y="86.7">2</text>
<text x="70.8" y="91.2" transform="rotate(-90 70.8 91.2)">1</text>
<text x="74.2" y="93.9">2</text>
<text x="58.4" y="101">1</text>
<text x="67.1" y="101">2</text>
<text x="70.8" y="98.2" transform="rotate(-90 70.8 98.2)">3</text>
<text x="58.4" y="104.5">1</text>
<text x="67.1" y="104.5">2</text>
<text x="70.8" y="109" transform="rotate(-90 70.8 109)">1</text>
<text x="74.2" y="111.6">2</text>
<text x="58.4" y="118.7">1</text>
<text x="67.1" y="118.7">2</text>
<text x="70.8" y="116" transform="rotate(-90 70.8 116)">3</text>
<text x="109.2" y="127.7">5V_2</text>
<text x="117.8" y="131.8">1</text>
<text x="232.6" y="132.1" transform="rotate(-90 232.6 132.1)">1</text>
<text x="92.1" y="140.1">1</text>
<text x="92.1" y="143.6">3</text>
<text x="92.1" y="141.9">2</text>
<text x="104.4" y="143.6">6</text>
<text x="104.4" y="141.9">7</text>
<text x="104.4" y="140.1">8</text>
<text x="117.8" y="141.4">2</text>
<text x="127.7" y="140.1">1</text>
<text x="127.7" y="143.6">2</text>
<text x="138.2" y="143.6">3</text>
<text x="138.2" y="140.1">4</text>
<text x="177.5" y="141" transform="rotate(-90 177.5 141)">1</text>
<text x="200.6" y="138.3">1</text>
<text x="209.3" y="138.3">2</text>
<text x="232.6" y="139.1" transform="rotate(-90 232.6 139.1)">2</text>
<text x="253.9" y="143.6">1</text>
<text x="253.9" y="141.9">2</text>
<text x="253.9" y="140.1">3</text>
<text x="92.1" y="145.4">4</text>
<text x="104.4" y="145.4">5</text>
<text x="112.4" y="149.5">1</text>
<text x="119.5" y="147.8">1</text>
<text x="144.4" y="149.5">1</text>
<text x="153.3" y="149.5">1</text>
<text x="163.2" y="149.9" transform="rotate(-90 163.2 149.9)">1</text>
<text x="177.5" y="148" transform="rotate(-90 177.5 148)">2</text>
<text x="193.5" y="149.9" transform="rotate(-90 193.5 149.9)">1</text>
<text x="200.6" y="147.2">1</text>
<text x="209.3" y="147.2">2</text>
<text x="226.2" y="146">1</text>
<text x="59.4" y="150.8">5V_2</text>
<text x="71.5" y="153.1">1</text>
<text x="112.4" y="155.6">2</text>
<text x="144.4" y="155.6">2</text>
<text x="153.3" y="155.6">2</text>
<text x="226.2" y="155.6">2</text>
<text x="246.7" y="152.5">GND2</text>
<text x="44.1" y="159.6">1</text>
<text x="44.1" y="161.4">2</text>
<text x="56.4" y="159.6">5</text>
<text x="106.2" y="161.4">GND2</text>
<text x="119.5" y="157.4">2</text>
<text x="163.2" y="156.8" transform="rotate(-90 163.2 156.8)">2</text>
<text x="193.5" y="156.8" transform="rotate(-90 193.5 156.8)">2</text>
<text x="44.1" y="163.2">3</text>
<text x="56.4" y="163.2">4</text>
<text x="62.6" y="165.5">1</text>
<text x="71.5" y="162.7">2</text>
<text x="71.5" y="165.5">1</text>
<text x="159.7" y="163.2">TVS_GND</text>
<text x="38.6" y="173.9">GND2</text>
<text x="62.6" y="171.6">2</text>
<text x="71.5" y="171.6">2</text>
<text x="141.9" y="177.4">1</text>
<text x="150.6" y="177.4">2</text>
<text x="143.7" y="182.8">1</text>
<text x="148.9" y="182.8">2</text>
<text x="127.7" y="188.1">TVS_GND</text>
</g>
<g font-size="1.6" fill="#004080">
<text x="80.9" y="7.8">VIN+</text>
<text x="81.3" y="9.6">VIN-</text>
<text x="79.5" y="14.9">VOUT-</text>
<text x="79.1" y="18.5">VOUT+</text>
<text x="79.2" y="55.8">A1</text>
<text x="97.1" y="55.8">VCC</text>
<text x="97.3" y="59.4">VO1</text>
<text x="210.7" y="59.4">VO1</text>
<text x="210.7" y="55.8">VCC</text>
<text x="230.1" y="55.8">A1</text>
<text x="79.2" y="61.2">C1</text>
<text x="79.2" y="64.7">C2</text>
<text x="230" y="61.2">C1</text>
<text x="230" y="64.7">C2</text>
<text x="79.2" y="70.1">A2</text>
<text x="96.9" y="71.8">GND</text>
<text x="97.3" y="68.3">VO2</text>
<text x="210.7" y="71.8">GND</text>
<text x="210.7" y="68.3">VO2</text>
<text x="230.1" y="70.1">A2</text>
<text x="95.2" y="141.2">RO</text>
<text x="95.2" y="143">RE</text>
<text x="98.9" y="141.2">VCC</text>
<text x="101.2" y="143">B</text>
<text x="95.2" y="144.7">DE</text>
<text x="95.2" y="146.5">DI</text>
<text x="98.7" y="146.5">GND</text>
<text x="101.2" y="144.7">A</text>
<text x="47.2" y="160.7">NC</text>
<text x="50.9" y="160.7">VCC</text>
<text x="47.2" y="162.5">A</text>
<text x="47.2" y="164.3">GND</text>
<text x="53.2" y="164.3">Y</text>
</g>
<g font-size="1.6" fill="#f00">
<text x="39.5" y="60">CPU_TXD1</text>
<text x="126.6" y="58.2">TXD_OC1</text>
<text x="172.9" y="58.2">CPU_RXD1</text>
<text x="261.8" y="60">RXD_OC1</text>
<text x="39.5" y="63.5">CPU_TXD2</text>
<text x="261.8" y="63.5">RXD_OC2</text>
<text x="126.6" y="67.1">TXD_OC2</text>
<text x="172.9" y="67.1">CPU_RXD2</text>
<text x="50.2" y="86.7">TXD_OC1</text>
<text x="84" y="93.8">TXD_OC</text>
<text x="50.2" y="100.9">TXD_OC2</text>
<text x="50.2" y="104.4">RXD_OC1</text>
<text x="84" y="111.5">RXD_OC</text>
<text x="50.2" y="118.7">RXD_OC2</text>
<text x="18.2" y="140">RXD_OC</text>
<text x="235.1" y="143.6">RS485_A</text>
<text x="235.1" y="141.8">RS485_B</text>
<text x="18.2" y="145.3">TXD_OC</text>
</g>
<g font-size="1.6" fill="#00f">
<text x="154.7" y="59.4">4,6</text>
<text x="158.8" y="59.4">CPU_RXD1</text>
<text x="21.5" y="61">4,6</text>
<text x="21.5" y="64.5">4,6</text>
<text x="25.7" y="61">CPU_TXD1</text>
<text x="25.7" y="64.5">CPU_TXD2</text>
<text x="154.7" y="68.3">4,6</text>
<text x="158.8" y="68.3">CPU_RXD2</text>
</g>
<g font-size="1.2" fill="#00f">
<text x="98.4" y="22.5">+</text>
<text x="146.4" y="22.5">+</text>
</g>
</svg>
